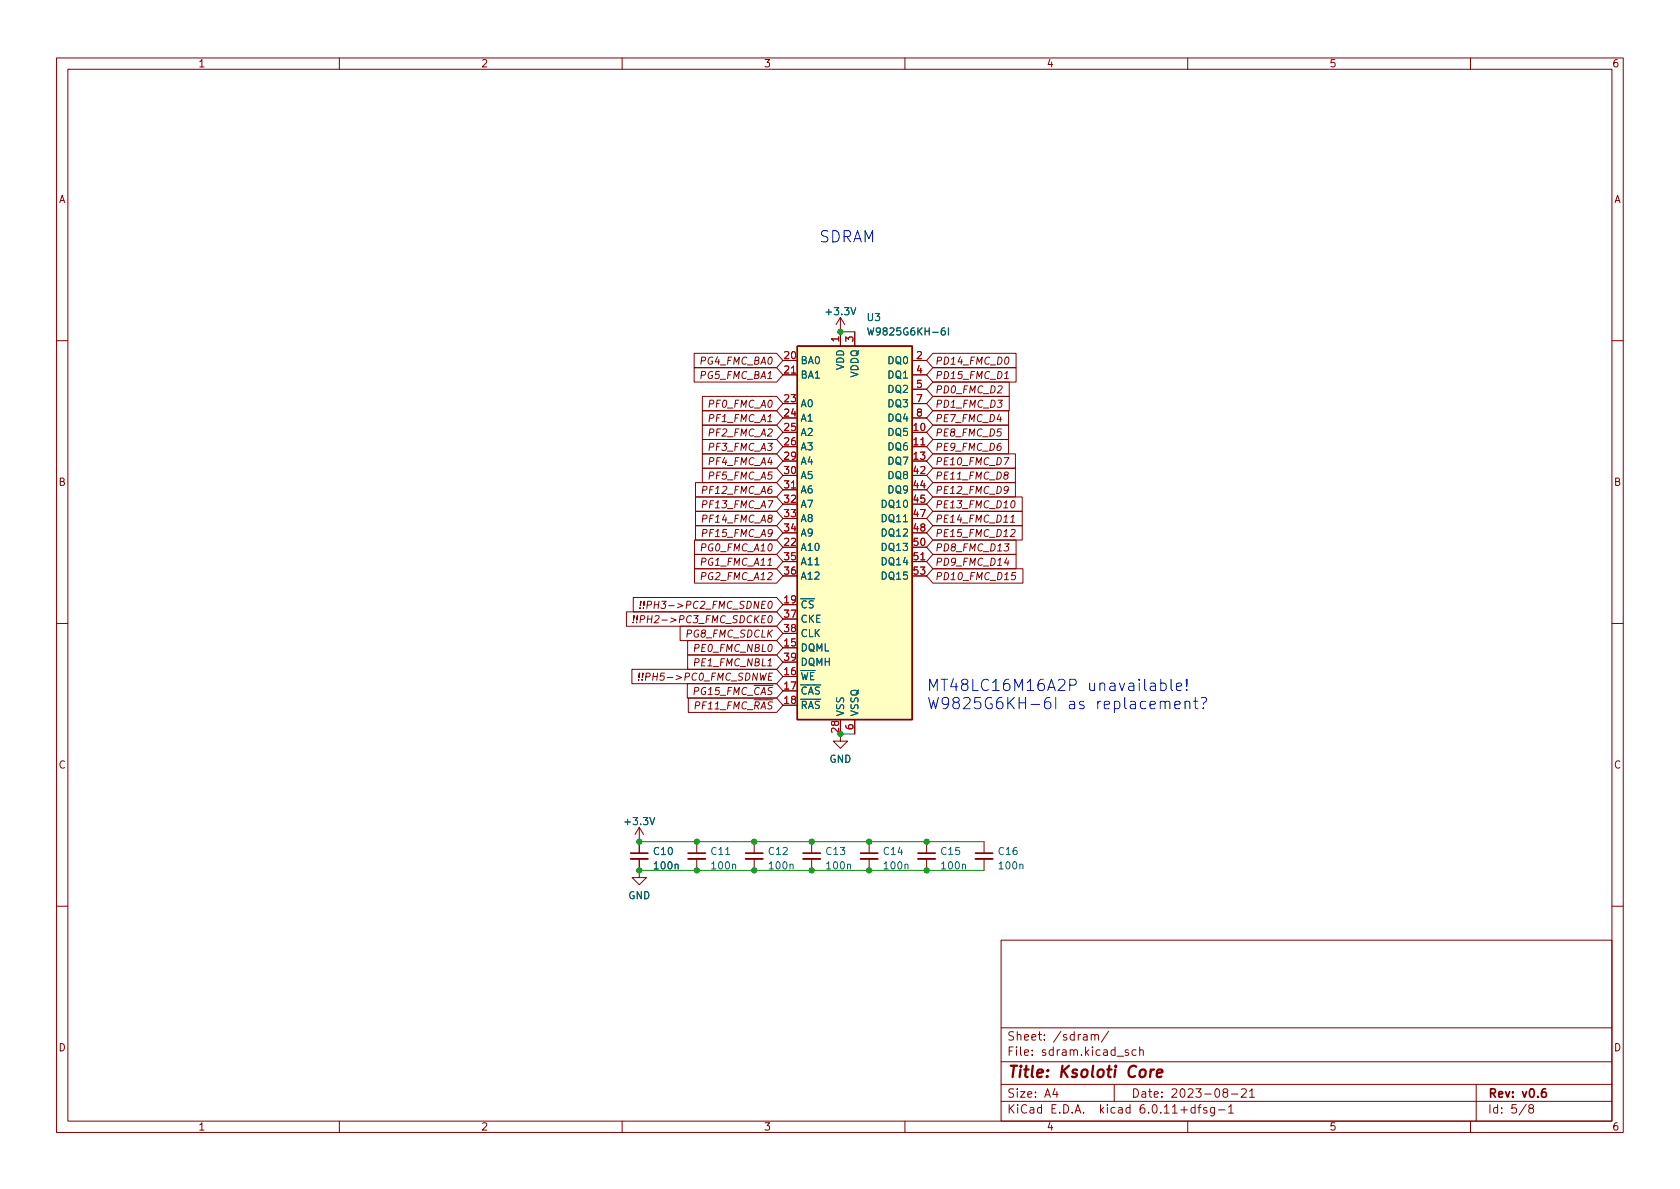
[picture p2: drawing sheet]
<svg xmlns="http://www.w3.org/2000/svg" width="297mm" height="210mm" viewBox="0 0 297 210" stroke-linecap="round" stroke-linejoin="round" font-family="sans-serif">
<g fill="none" stroke="#840000" stroke-width=".18">
<path d="M10 10.2h277v190.1h-277zM12 12.2h273v186.1h-273zM60 10.2v2M110 10.2v2M160 10.2v2M210 10.2v2M260 10.2v2M148.6 56.1v5.1M148.6 56.1l-.8 1.3M148.6 56.1l.8 1.3M151.1 58.7v2.5M10 60.2h2"/>
<path d="M122.7 65h14.6l1.1 1.3-1.1 1.3h-14.6zM122.7 62.5h14.6l1.1 1.2-1.1 1.3h-14.6zM124.2 77.7h13.1l1.1 1.3-1.1 1.3h-13.1zM124.2 72.6h13.1l1.1 1.3-1.1 1.3h-13.1zM124.2 70.1h13.1l1.1 1.3-1.1 1.2h-13.1zM124.2 75.2h13.1l1.1 1.2-1.1 1.3h-13.1zM138.4 76.4h2.6M138.4 79h2.6M138.4 63.7h2.6M138.4 66.3h2.6M138.4 71.4h2.6M138.4 73.9h2.6"/>
<path d="M161.3 76.4h2.5M161.3 79h2.5M161.3 63.7h2.5M161.3 66.3h2.5M161.3 71.4h2.5M161.3 73.9h2.5M161.3 68.8h2.5M164.9 62.5h14.8v2.5h-14.8l-1.1-1.3zM164.9 77.7h13.4v2.6h-13.4l-1.1-1.3zM164.9 75.2h13.4v2.5h-13.4l-1.1-1.3zM164.9 67.6h13.5v2.5h-13.5l-1.1-1.3zM164.9 70.1h13.5v2.5h-13.5l-1.1-1.2z"/>
<path d="M164.9 72.6h13.4v2.6h-13.4l-1.1-1.3zM164.9 65h14.8v2.6h-14.8l-1.1-1.3zM177.6 67h.7M285 60.2h2M122.8 95.5h14.5l1.1 1.3-1.1 1.2h-14.5zM122.8 98h14.5l1.1 1.3-1.1 1.3h-14.5zM123 87.9h14.3l1.1 1.2-1.1 1.3h-14.3zM123 90.4h14.3l1.1 1.3-1.1 1.3h-14.3zM123 85.3h14.3l1.1 1.3-1.1 1.3h-14.3zM123 93h14.3l1.1 1.2-1.1 1.3h-14.3zM124.2 80.3h13.1l1.1 1.2-1.1 1.3h-13.1zM124.2 82.8h13.1l1.1 1.3-1.1 1.2h-13.1z"/>
<path d="M138.4 81.5h2.6M138.4 96.8h2.6M138.4 84.1h2.6M138.4 86.6h2.6M138.4 89.1h2.6M138.4 91.7h2.6M138.4 94.2h2.6M138.4 99.3h2.6M161.3 81.5h2.5M161.3 96.8h2.5M161.3 84.1h2.5M161.3 86.6h2.5"/>
<path d="M161.3 89.1h2.5M161.3 91.7h2.5M161.3 94.2h2.5M161.3 99.3h2.5M164.9 82.8h14.6v2.5h-14.6l-1.1-1.2zM164.9 85.3h14.6v2.6h-14.6l-1.1-1.3zM164.9 80.3h14.6v2.5h-14.6l-1.1-1.3zM164.9 98h14.8v2.6h-14.8l-1.1-1.3zM164.9 87.9h15.8v2.5h-15.8l-1.1-1.3zM164.9 95.5h14.8v2.5h-14.8l-1.1-1.2zM164.9 90.4h15.8v2.6h-15.8l-1.1-1.3zM164.9 93h15.8v2.5h-15.8l-1.1-1.3z"/>
<path d="M178.6 92.4h.8M178.8 91.4l.4-.3-.2 1.3M178.8 93.7l.5-.1 .2 .1v.3l-.9 .9h.8M178.9 88.7l.3-.2a.75 .75 0 0 1-.3 1.3l-.1-.1-.1-.4zM10 110.2h2M110.8 108.2h26.5l1.1 1.3-1.1 1.2h-26.5zM111.7 118.4h25.6l1.1 1.2-1.1 1.3h-25.6zM112 105.7h25.3l1.1 1.2-1.1 1.3h-25.3zM120.3 110.7h17l1.1 1.3-1.1 1.3h-17zM121.6 115.8h15.7l1.1 1.3-1.1 1.3h-15.7zM121.6 113.3h15.7l1.1 1.2-1.1 1.3h-15.7zM122.8 100.6h14.5l1.1 1.2-1.1 1.3h-14.5z"/>
<path d="M134.4 119l.2 1.3 .3-.9 .1 .9 .5-1.3M134.7 106.9h.4M134.7 109.5h.4M135.4 108.9h-.6l-.2 1.2h.6M135.4 106.3h-.6l-.2 1.3h.6M135.9 119.6h.4M136 109l.3-.1a.75 .75 0 0 1-.3 1.2l-.2-.1v-.4zM136 106.4l.3-.1a.75 .75 0 0 1-.3 1.3l-.2-.1v-.4zM136.6 119h-.6l-.2 1.3h.6M138.4 114.5h2.6M138.4 119.6h2.6M138.4 106.9h2.6"/>
<path d="M138.4 101.8h2.6M138.4 109.5h2.6M138.4 112h2.6M138.4 117.1h2.6M161.3 101.8h2.5M164.9 100.6h16v2.5h-16l-1.1-1.3zM179.6 101.2h-.6l-.1 .6 .1-.1 .5 .1 .1 .2-.2 .4-.1 .1-.5-.1M285 110.2h2M121.5 120.9h15.8l1.1 1.3-1.1 1.2h-15.8zM121.7 123.4h15.6l1.1 1.3-1.1 1.3h-15.6zM134.4 121.2h2.3M138.4 122.2h2.6"/>
<path d="M138.4 124.7h2.6M148.6 127.2v3.9h1.3l-1.3 1.2-1.3-1.2h1.3M151.1 127.2v2.6M113 151.9v3.3h1.3l-1.3 1.3-1.2-1.3h1.2M113 146.3l-.7 1.3M113 146.3v4.6M113 146.3l.8 1.3M123.2 148.8v2.1M123.2 151.9v2M133.3 148.8v2.1M133.3 151.9v2M143.5 148.8v2.1"/>
<path d="M143.5 151.9v2M153.7 148.8v2.1M153.7 151.9v2M163.8 148.8v2.1M163.8 151.9v2M174 148.8v2.1M174 151.9v2M10 160.2h2M177 166.3h108v32h-108zM285 160.2h2M60 198.3v2M110 198.3v2"/>
<path d="M160 198.3v2M177 194.8h108M177 191.8h108M177 187.8h108M177 181.8h108M182.5 186.5v.1M182.5 185.7v.1M184.6 183.8v.1M184.6 183v.1M193.6 183.1l.2-.2 .3 .1 .1 .9M196 182.4l-1.3 1.9M197 191.8v3"/>
<path d="M200.9 185.7l-.5-.1-.3 .3v.4l.2 .3h.6M201.5 185.8l.2-.2 .4 .1v.9M201.5 185.1v1.5M210 198.3v2M215.4 196.3h1.2M217.2 195.8l.4-.5v1.5M217.2 196.8h.9M217.7 193.5h1.2M219.5 192.7l.6-.2 .2 .2 .1 .3-1 1h1M220.9 193l.5-.5v1.5M220.9 194h.9M260 198.3v2"/>
<path d="M261 191.8v6.5M270.6 196l-.3-.3 .1-.2 .2-.2 .4 .1 .2 .2-.1 .2-.7 .2-.1 .3v.2l.3 .3h.4l.2-.3-.1-.4-.2-.1"/>
</g>
<path d="M111.5 151.9h3.1M121.7 151.9h3M131.8 151.9h3.1M142 151.9h3M152.1 151.9h3.1M162.3 151.9h3.1M172.5 151.9h3" fill="none" stroke="#840000" stroke-width=".33"/>
<path d="M111.5 150.9h3.1M121.7 150.9h3M131.8 150.9h3.1M142 150.9h3M152.1 150.9h3.1M162.3 150.9h3.1M172.5 150.9h3" fill="none" stroke="#840000" stroke-width=".3"/>
<g fill="none" stroke="#006464" stroke-width=".18">
<path d="M150.5 54.4l.4 1.3 .4-1.3M167 58h-.3a.86 .86 0 0 0 0 1.2l.4-.1v-.4l-.2-.2h-.4l-.1 .2M167.7 58v1.2M141.6 105.9h2.4M114.9 144.6l.4 1.2 .5-1.2M119.4 152.9l.1-.1 .3 .1 .1 .8M128.3 151.1h.7M129.5 152.9l.2-.1 .3 .1 .1 .8M139.7 152.9l.2-.1 .3 .1v.8M149.8 152.9l.2-.1 .3 .1 .1 .8M160 152.9l.2-.1 .3 .1v.8M170.2 152.9l.1-.1 .3 .1 .1 .8"/>
<path d="M180.3 152.9l.2-.1 .3 .1 .1 .8"/>
</g>
<path d="M141 61.2h20.3v66h-20.3z" fill="#ffffc2" stroke="#ffffc2" stroke-width=".18"/>
<path d="M141 61.2h20.3v66h-20.3z" fill="none" stroke="#840000" stroke-width=".25"/>
<path d="M139.9 66h.8M162.8 78.7h.7M139.9 86.3h.8M162.8 99h.7" fill="none" stroke="#a90000" stroke-width=".18"/>
<path d="M185.6 123.3a.79 .79 0 0 0-.9 .9v.8l.2 .2 .5 .1 .3-.2 .1-.6-.2-.3-.6-.1-.3 .4M186.7 123.3v2M189.1 121.2h.8a.54 .54 0 0 0 .4-.6 .54 .54 0 0 0-.4-.5h-.8v2M208 121.4l1-.1-.1-.4-.6-.1-.3 .3 .1 .9 .2 .1 .6-.1M209.8 121.9l.1 .1-.1 .1-.1-.1 .1-.1v.2M209.8 120.1v1.3l.1-1.2-.1-.1-.1 .1 .1 1.2M211 124h.8M211.3 123.3v1.7l.1 .2 .4 .1M212.4 123.4l.6-.1a.5 .5 0 0 1 .3 .6 .5 .5 0 0 1-.4 .4l-.1 .3M212.8 125.1l.1 .1-.1 .1-.1-.1 .1-.1v.2" fill="none" stroke="#0000c2" stroke-width=".18"/>
<path d="M148.6 58.7h2.5M148.6 129.8h2.5M113 148.8h61M113 153.9h61" fill="none" stroke="#009600" stroke-width=".18"/>
<g fill="#009600" stroke="#009600" stroke-width=".18">
<circle cx="153.7" cy="148.8" r=".46"/>
<circle cx="148.6" cy="129.8" r=".46"/>
<circle cx="133.3" cy="148.8" r=".46"/>
<circle cx="163.8" cy="148.8" r=".46"/>
<circle cx="113" cy="148.8" r=".46"/>
<circle cx="113" cy="153.9" r=".46"/>
<circle cx="123.2" cy="148.8" r=".46"/>
<circle cx="143.5" cy="153.9" r=".46"/>
<circle cx="153.7" cy="153.9" r=".46"/>
<circle cx="143.5" cy="148.8" r=".46"/>
<circle cx="163.8" cy="153.9" r=".46"/>
<circle cx="123.2" cy="153.9" r=".46"/>
<circle cx="133.3" cy="153.9" r=".46"/>
<circle cx="148.6" cy="58.7" r=".46"/>
</g>
<g font-size="2.8" fill="#0000c2">
<text x="144.8" y="42.9">SDRAM</text>
<text x="163.8" y="122.2">MT48LC16M16A2P</text>
<text x="163.8" y="125.4">W9825G6KH-6I</text>
<text x="188.7" y="125.4">as</text>
<text x="192.3" y="122.2">unavailable!</text>
<text x="193.8" y="125.4">replacement?</text>
</g>
<g font-size="2.8" fill="#840000">
<text x="178" y="191.2">Title:</text>
<text x="187.3" y="191.2">Ksoloti</text>
<text x="199.6" y="191.2">Core</text>
</g>
<g font-size="2.1" fill="#840000">
<text x="178" y="184.5">Sheet:</text>
<text x="186.2" y="184.5">/sdram/</text>
<text x="178" y="187.2">File:</text>
<text x="184.4" y="187.2">sdram.kicad_sch</text>
<text x="178" y="197.4">KiCad</text>
<text x="178" y="194.6">Size:</text>
<text x="184.7" y="194.6">A4</text>
<text x="185.7" y="197.4">E.D.A.</text>
<text x="194.6" y="197.4">kicad</text>
<text x="200" y="194.6">Date:</text>
<text x="201.8" y="197.4">6.0.11+dfsg-1</text>
<text x="207" y="194.6">2023-08-21</text>
<text x="263" y="194.6">Rev:</text>
<text x="263" y="197.4">Id:</text>
<text x="267.1" y="197.4">5/8</text>
<text x="269.1" y="194.6">v0.6</text>
</g>
<g font-size="1.8" fill="#840000">
<text x="35" y="12.3">1</text>
<text x="85" y="12.3">2</text>
<text x="135" y="12.3">3</text>
<text x="185" y="12.3">4</text>
<text x="235" y="12.3">5</text>
<text x="285" y="12.3">6</text>
<text x="10.4" y="36.3">A</text>
<text x="285.4" y="36.3">A</text>
<text x="123.5" y="64.9">PG4_FMC_BA0</text>
<text x="165.3" y="64.9">PD14_FMC_D0</text>
<text x="123.5" y="67.4">PG5_FMC_BA1</text>
<text x="165.3" y="69.9">PD0_FMC_D2</text>
<text x="165.3" y="67.4">PD15_FMC_D1</text>
<text x="125" y="75">PF1_FMC_A1</text>
<text x="125" y="72.5">PF0_FMC_A0</text>
<text x="125" y="77.6">PF2_FMC_A2</text>
<text x="165.3" y="77.6">PE8_FMC_D5</text>
<text x="165.3" y="72.5">PD1_FMC_D3</text>
<text x="165.3" y="75">PE7_FMC_D4</text>
<text x="125" y="82.6">PF4_FMC_A4</text>
<text x="125" y="80.1">PF3_FMC_A3</text>
<text x="165.3" y="80.1">PE9_FMC_D6</text>
<text x="165.3" y="82.6">PE10_FMC_D7</text>
<text x="10.3" y="86.3">B</text>
<text x="123.8" y="87.7">PF12_FMC_A6</text>
<text x="125" y="85.2">PF5_FMC_A5</text>
<text x="165.3" y="85.2">PE11_FMC_D8</text>
<text x="165.3" y="87.7">PE12_FMC_D9</text>
<text x="285.3" y="86.3">B</text>
<text x="123.8" y="90.3">PF13_FMC_A7</text>
<text x="123.8" y="92.8">PF14_FMC_A8</text>
<text x="123.8" y="95.3">PF15_FMC_A9</text>
<text x="165.3" y="90.3">PE13_FMC_D10</text>
<text x="165.3" y="92.8">PE14_FMC_D11</text>
<text x="165.3" y="95.3">PE15_FMC_D12</text>
<text x="123.6" y="97.9">PG0_FMC_A10</text>
<text x="123.6" y="100.4">PG1_FMC_A11</text>
<text x="165.3" y="100.4">PD9_FMC_D14</text>
<text x="165.3" y="97.9">PD8_FMC_D13</text>
<text x="123.6" y="103">PG2_FMC_A12</text>
<text x="165.3" y="103">PD10_FMC_D15</text>
<text x="111.6" y="110.6">!!PH2-&gt;PC3_FMC_SDCKE0</text>
<text x="112.8" y="108">!!PH3-&gt;PC2_FMC_SDNE0</text>
<text x="121.1" y="113.1">PG8_FMC_SDCLK</text>
<text x="122.4" y="118.2">PE1_FMC_NBL1</text>
<text x="122.4" y="115.7">PE0_FMC_NBL0</text>
<text x="112.5" y="120.7">!!PH5-&gt;PC0_FMC_SDNWE</text>
<text x="122.3" y="123.3">PG15_FMC_~{CAS}</text>
<text x="122.5" y="125.8">PF11_FMC_~{RAS}</text>
<text x="10.3" y="136.3">C</text>
<text x="285.3" y="136.3">C</text>
<text x="10.3" y="186.3">D</text>
<text x="285.3" y="186.3">D</text>
<text x="35" y="200.3">1</text>
<text x="85" y="200.3">2</text>
<text x="135" y="200.3">3</text>
<text x="185" y="200.3">4</text>
<text x="235" y="200.3">5</text>
<text x="285" y="200.3">6</text>
</g>
<g font-size="1.8" fill="#006464">
<text x="145.7" y="56.1">+3.3V</text>
<text x="153.2" y="57.2">U3</text>
<text x="153.2" y="59.7">W9825G6KH-6I</text>
<text x="141.5" y="64.8">BA0</text>
<text x="149.6" y="65.5" transform="rotate(-90 149.6 65.5)">VDD</text>
<text x="156.8" y="64.8">DQ0</text>
<text x="141.5" y="67.3">BA1</text>
<text x="152.2" y="66.8" transform="rotate(-90 152.2 66.8)">VDDQ</text>
<text x="156.8" y="67.3">DQ1</text>
<text x="156.8" y="69.9">DQ2</text>
<text x="141.5" y="72.4">A0</text>
<text x="141.5" y="74.9">A1</text>
<text x="141.5" y="77.5">A2</text>
<text x="156.8" y="77.5">DQ5</text>
<text x="156.8" y="72.4">DQ3</text>
<text x="156.8" y="74.9">DQ4</text>
<text x="141.5" y="80">A3</text>
<text x="141.5" y="82.6">A4</text>
<text x="156.8" y="80">DQ6</text>
<text x="156.8" y="82.6">DQ7</text>
<text x="141.5" y="85.1">A5</text>
<text x="141.5" y="87.6">A6</text>
<text x="156.8" y="85.1">DQ8</text>
<text x="156.8" y="87.6">DQ9</text>
<text x="141.5" y="90.2">A7</text>
<text x="141.5" y="92.7">A8</text>
<text x="141.5" y="95.3">A9</text>
<text x="155.6" y="90.2">DQ10</text>
<text x="155.6" y="92.7">DQ11</text>
<text x="155.6" y="95.3">DQ12</text>
<text x="141.5" y="97.8">A10</text>
<text x="141.5" y="100.3">A11</text>
<text x="155.6" y="97.8">DQ13</text>
<text x="155.6" y="100.3">DQ14</text>
<text x="141.5" y="108">~{CS}</text>
<text x="141.5" y="102.9">A12</text>
<text x="155.6" y="102.9">DQ15</text>
<text x="141.5" y="110.5">CKE</text>
<text x="141.5" y="113">CLK</text>
<text x="141.5" y="115.6">DQML</text>
<text x="141.5" y="118.1">DQMH</text>
<text x="141.5" y="120.7">~{WE}</text>
<text x="141.5" y="123.2">~{CAS}</text>
<text x="141.5" y="125.7">~{RAS}</text>
<text x="149.6" y="126.7" transform="rotate(-90 149.6 126.7)">VSS</text>
<text x="152.2" y="126.7" transform="rotate(-90 152.2 126.7)">VSSQ</text>
<text x="146.6" y="135.3">GND</text>
<text x="110.1" y="146.3">+3.3V</text>
<text x="115.4" y="151.6">C10</text>
<text x="115.4" y="154.1">100n</text>
<text x="125.5" y="151.6">C11</text>
<text x="125.5" y="154.1">100n</text>
<text x="135.7" y="151.6">C12</text>
<text x="135.7" y="154.1">100n</text>
<text x="145.8" y="151.6">C13</text>
<text x="145.8" y="154.1">100n</text>
<text x="156" y="151.6">C14</text>
<text x="156" y="154.1">100n</text>
<text x="166.2" y="151.6">C15</text>
<text x="166.2" y="154.1">100n</text>
<text x="176.3" y="151.6">C16</text>
<text x="176.3" y="154.1">100n</text>
<text x="111" y="159.4">GND</text>
</g>
<g font-size="1.8" fill="#a90000">
<text x="138.4" y="63.5">20</text>
<text x="148.3" y="60.6" transform="rotate(-90 148.3 60.6)">1</text>
<text x="150.9" y="60.6" transform="rotate(-90 150.9 60.6)">3</text>
<text x="161.9" y="63.5">2</text>
<text x="138.4" y="66">21</text>
<text x="138.4" y="71.1">23</text>
<text x="161.9" y="66">4</text>
<text x="161.9" y="68.6">5</text>
<text x="161.9" y="71.1">7</text>
<text x="138.4" y="73.7">24</text>
<text x="138.4" y="76.2">25</text>
<text x="161.3" y="76.2">10</text>
<text x="161.9" y="73.7">8</text>
<text x="138.4" y="78.7">26</text>
<text x="138.4" y="81.3">29</text>
<text x="138.4" y="83.8">30</text>
<text x="161.3" y="78.7">11</text>
<text x="161.3" y="81.3">13</text>
<text x="161.3" y="83.8">42</text>
<text x="138.4" y="86.4">31</text>
<text x="138.4" y="88.9">32</text>
<text x="161.3" y="86.4">44</text>
<text x="161.3" y="88.9">45</text>
<text x="138.4" y="91.4">33</text>
<text x="138.4" y="94">34</text>
<text x="161.3" y="91.4">47</text>
<text x="161.3" y="94">48</text>
<text x="138.4" y="96.5">22</text>
<text x="138.4" y="99.1">35</text>
<text x="138.4" y="101.6">36</text>
<text x="161.3" y="96.5">50</text>
<text x="161.3" y="99.1">51</text>
<text x="161.3" y="101.6">53</text>
<text x="138.4" y="106.7">19</text>
<text x="138.4" y="109.2">37</text>
<text x="138.4" y="111.8">38</text>
<text x="138.4" y="114.3">15</text>
<text x="138.4" y="119.4">16</text>
<text x="138.4" y="116.8">39</text>
<text x="138.4" y="121.9">17</text>
<text x="138.4" y="124.5">18</text>
<text x="148.3" y="129.8" transform="rotate(-90 148.3 129.8)">28</text>
<text x="150.9" y="129.2" transform="rotate(-90 150.9 129.2)">6</text>
</g>
</svg>
